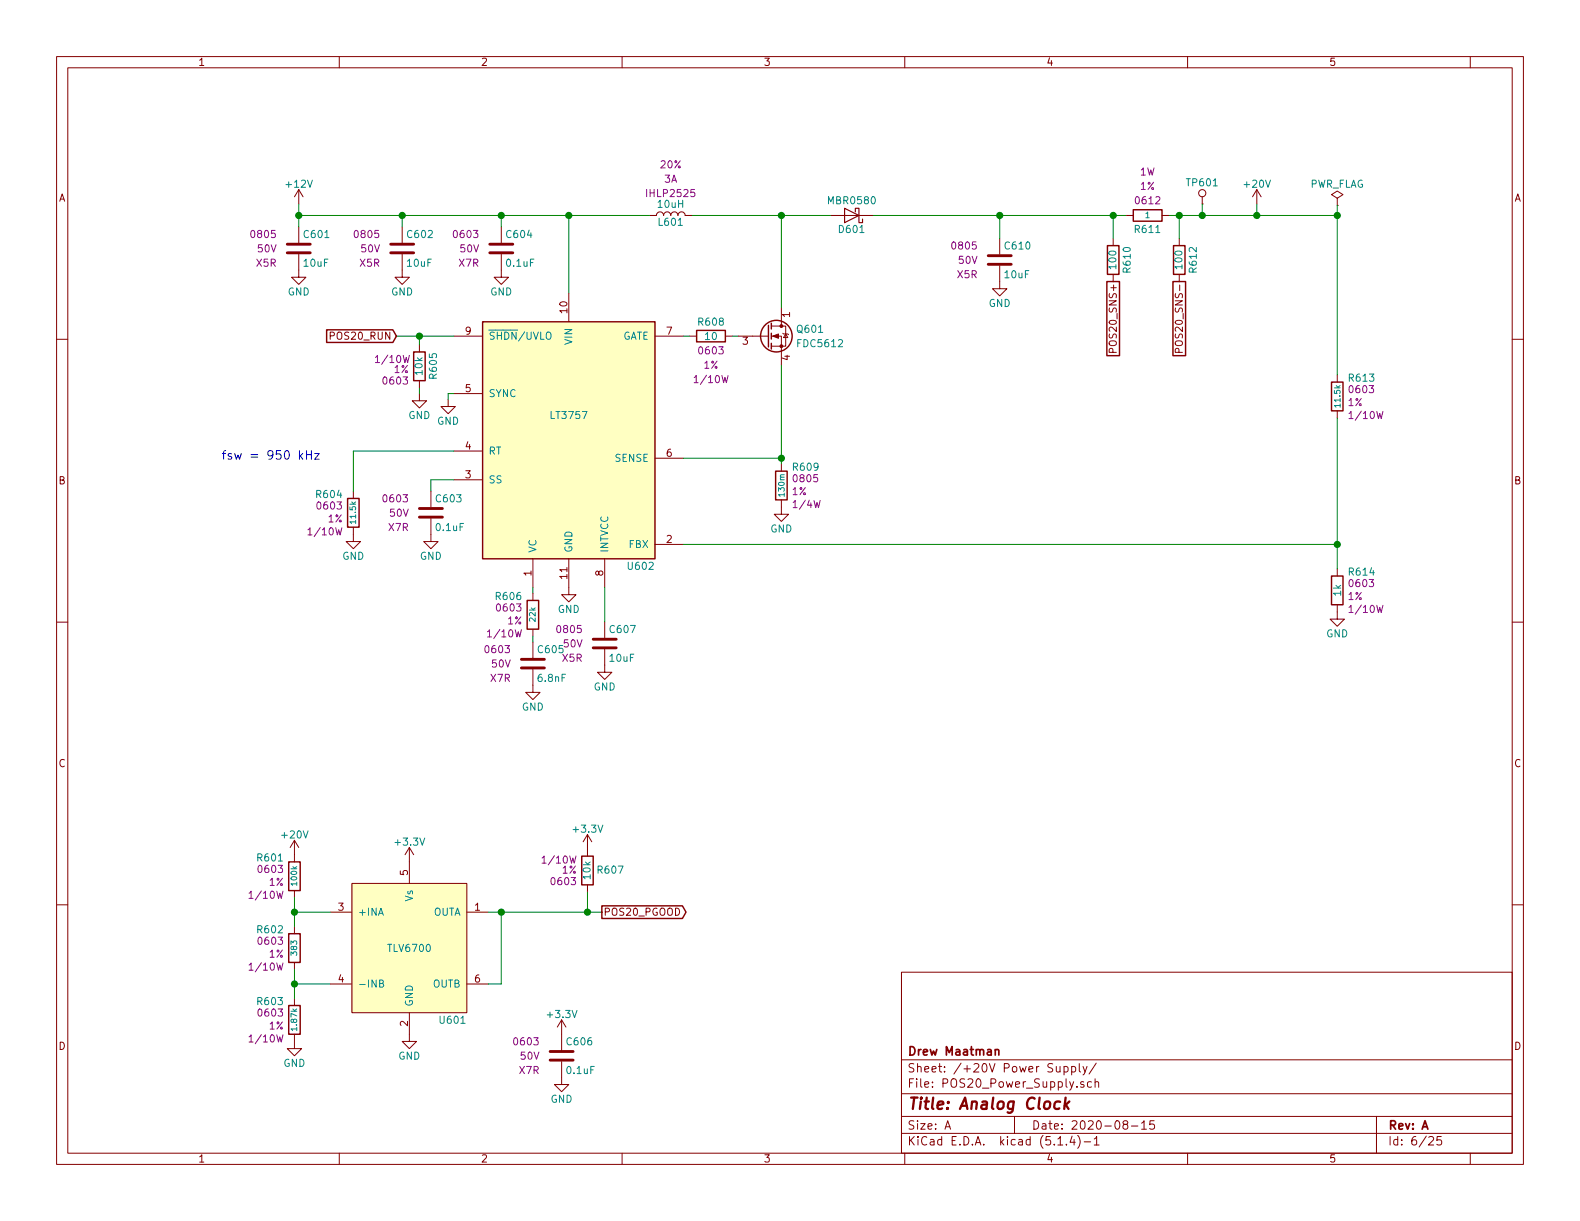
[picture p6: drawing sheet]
<svg xmlns="http://www.w3.org/2000/svg" width="279mm" height="216mm" viewBox="0 0 279 216" stroke-linecap="round" stroke-linejoin="round" font-family="sans-serif">
<g fill="none" stroke="#840000" stroke-width=".18">
<path d="M10 10h259.4v195.9h-259.4zM12 12h255.4v191.9h-255.4zM60 10v2M110 10v2M160 10v2M210 10v2M260 10v2M52.8 33.5v2.6M52.8 33.5l-.7 1.3M52.8 33.5l.8 1.3M114.8 38.1h1.3a.63 .63 0 0 1 .6-.6 .63 .63 0 0 1 .6 .6 .63 .63 0 0 1 .7-.6 .63 .63 0 0 1 .6 .6 .63 .63 0 0 1 .7-.6 .63 .63 0 0 1 .6 .6 .63 .63 0 0 1 .6-.6 .63 .63 0 0 1 .7 .6h1.2M146.8 38.1h7.6"/>
<path d="M199.1 38.1h1.3M205.5 38.1h1.3M212.6 36.1h.1M212.6 34.8v1.3M222.2 33.5l-.7 1.3M222.2 33.5v2.6M222.2 33.5l.8 1.3M236.5 35.1l1-.7-1-.6-1 .6 1 .7v1.2M236.5 36.3h.1M10 60h2M52.8 45v4h1.3l-1.3 1.3-1.2-1.3h1.2M52.8 40.1v2.8"/>
<path d="M71.1 45v4h1.3l-1.3 1.3-1.3-1.3h1.3M71.1 40.1v2.8M80.3 59.4h5M88.6 45v4h1.3l-1.3 1.3-1.2-1.3h1.2M88.6 40.1v2.8M100.6 51.8v5.1M115.8 59.4h5.1M121.9 59.4h1.3M128.3 59.4h1.2M130.6 59.4h5.3M136.4 59.4h1.8v5.1M136.4 57.7h2.5v3.5h-2.5"/>
<path d="M138.2 54.4v3.3M138.4 58.9l.2 .2h.7l.1 .1M138.9 59.1l.4 .6h-.7zM176.8 47v4.1h1.3l-1.3 1.2-1.3-1.2h1.3M176.8 42.2v2.8M196.8 42.2v1.2M196.8 48.5v1.3M208.5 42.2v1.2M208.5 48.5v1.3M267.4 60h2M74.2 69.6v1.3h1.2l-1.2 1.2-1.3-1.2h1.3M74.2 61v1.2"/>
<path d="M74.2 67.3v1.3M79.2 70.6v1.3h1.3l-1.3 1.3-1.2-1.3h1.2M80.3 79.8h5M80.3 69.6h5M196.8 62.3l-.1-.7h-.4l-.2 .2v.5h1.3M208.5 62.3l-.1-.7h-.5l-.1 .2v.5h1.3M236.5 66.3v1.3M236.5 72.6v1.3M62.5 93.2v2.6h1.3l-1.3 1.2-1.3-1.2h1.3M62.5 86.9v1.2M76.2 91.7v4.1h1.3l-1.3 1.2-1.3-1.2h1.3M76.2 86.9v2.8"/>
<path d="M80.3 84.8h5M94.2 98.8v5.1M100.6 98.8v6.4h1.3l-1.3 1.2-1.3-1.2h1.3M106.9 98.8v5.1M115.8 96.3h5.1M115.8 81h5.1M138.2 88.4v2.5h1.2l-1.2 1.3-1.3-1.3h1.3M138.2 82v1.3M10 110h2M94.2 118.4v4h1.3l-1.3 1.3-1.2-1.3h1.2M94.2 104.9v1.3M94.2 111.3v1.2"/>
<path d="M94.2 113.5v2.8M106.9 114.8v4.1h1.3l-1.3 1.2-1.2-1.2h1.2M106.9 110v2.8M236.5 106.9v2.6h1.2l-1.2 1.2-1.3-1.2h1.3M236.5 100.6v1.3M267.4 110h2M10 160h2M52.1 148.6v3.8M52.1 157.5v1.3M52.1 148.6l-.8 1.3M52.1 148.6l.7 1.3M62.2 156.2h20.3v22.9h-20.3z"/>
<path d="M72.4 149.9v6.3M72.4 149.9l-.8 1.2M72.4 149.9l.8 1.2M103.9 147.6v3.8M103.9 156.5v1.2M103.9 147.6l-.8 1.2M103.9 147.6l.7 1.2M267.4 160h2M52.1 163.8v1.3M52.1 170.2v1.3M52.1 176.5v1.3M58.4 161.3h3.8"/>
<path d="M58.4 174h3.8M72.4 179.1v5.1h1.3l-1.3 1.2-1.3-1.2h1.3M82.5 161.3h3.9M82.5 174h3.9M159.4 171.9h108v32h-108zM52.1 182.9v2.5h1.2l-1.2 1.3-1.3-1.3h1.3M99.3 187.7v4.1h1.3l-1.3 1.2-1.3-1.2h1.3M99.3 180.3v5.4M99.3 180.3l-.7 1.3M99.3 180.3l.8 1.3M159.4 197.4h108M159.4 193.4h108"/>
<path d="M159.4 187.4h108M167.1 199.7l.5-1.5 .5 1.5M167.2 199.2h.8M179.4 197.4v3M186.8 188.6v.8a.39 .39 0 0 0 .7 0M187.5 188.6v1M188.2 188.6h.4l.3 .2-.1 .6-.2 .2-.4-.1M188.2 188.6v1.5M189.5 188.6h.4l.3 .2-.1 .6-.2 .2-.4-.1M189.5 188.6v1.5M190.9 188.1v1.3l.2 .2M191.5 188.6l.4 1"/>
<path d="M191.6 191.3h-.3l-.2 .2 .1 .2 .4 .1v.4h-.5M192.2 188.6l-.5 1.3-.2 .2M193 191.3h-.4l-.3 .2 .1 .6 .2 .2 .4-.1M193.6 191.4l.3-.1h.3l.1 1M193.6 190.8v1.5M193.9 188l-1.3 1.9M198.9 198.8l-.3-.3 .1-.2a.48 .48 0 0 1 .6-.1l.1 .3-.1 .3-.6 .1a.48 .48 0 0 0 0 .6l.2 .2 .5-.2v-.4l-.2-.3M200.1 199.1h1.1M201.9 198.6l.4-.4v1.5M201.9 199.7h.8M204.1 198.2h-.7l-.1 .7 .2-.1h.5l.2 .2-.1 .5-.2 .2-.6-.2M243.4 197.4v6.5"/>
<path d="M60 203.9v2M110 203.9v2M159.4 200.4h108M160 203.9v2M187.1 202.5h.8M188.6 202.3v.2M189.6 200.9l-.4 1.1h.9M189.9 201.5v1M190.6 200.8a1.71 1.71 0 0 1 0 2.2M191.7 201.9h1.2M193.5 201.4l.4-.4v1.5M193.5 202.5h.9"/>
<path d="M210 203.9v2M252.7 201.1l.2-.1h.3l.3 .4-.9 1.1h.9M254.9 201h-.7l-.1 .7 .2-.2 .5 .1 .1 .2v.5l-.2 .2-.6-.2M260 203.9v2"/>
<circle cx="212.6" cy="34.2" r=".63"/>
</g>
<path d="M187.5 194.8a.68 .68 0 0 0-1 .3l-.1 .6 .2 .3 .1 .1 .6-.1M188.4 194.1l-.2 2M188.5 195.3l.5 .8M189.1 194.8l-.8 .7" fill="none" stroke="#840000" stroke-width=".41"/>
<path d="M176 185.7l.2-.1h.4v1M176 185.6v1" fill="none" stroke="#840000" stroke-width=".3"/>
<g fill="none" stroke="#840000" stroke-width=".25">
<path d="M200.4 37.1h5.1v2h-5.1zM57.8 58.3h11.7l.6 1.1-.6 1.2h-11.7zM85.3 56.9h30.5v41.9h-30.5zM123.2 58.4h5.1v2.1h-5.1zM135.9 57.5v3.8M136.4 57.2v1M136.4 58.9v1M195.7 49.8h2.3v13.1h-2.3zM195.8 43.4h2.1v5.1h-2.1zM207.4 49.8h2.3v13.1h-2.3zM207.5 43.4h2v5.1h-2zM73.2 62.2h2v5.1h-2z"/>
<path d="M136.4 60.7v1M235.5 67.6h2v5h-2zM61.5 88.1h2v5.1h-2zM137.2 83.3h2v5.1h-2zM93.2 106.2h2v5.1h-2zM235.5 101.9h2v5h-2zM51.1 152.4h2v5.1h-2zM102.9 151.4h2v5.1h-2zM51.1 165.1h2v5.1h-2zM51.1 177.8h2v5.1h-2zM106.4 160.2h14.3l.6 1.1-.6 1.1h-14.3z"/>
<circle cx="137.3" cy="59.4" r="2.79"/>
</g>
<g fill="none" stroke="#840000" stroke-width=".51">
<path d="M50.8 44.7h4.1M50.8 43.2h4.1M69.1 44.7h4.1M69.1 43.2h4.1M86.6 44.7h4.1M86.6 43.2h4.1M174.8 46.7h4M174.8 45.2h4M74.2 91.4h4M74.2 89.9h4M92.2 118.1h4.1M92.2 116.6h4.1"/>
<path d="M104.9 114.6h4.1M104.9 113h4.1M97.3 187.5h4M97.3 185.9h4"/>
</g>
<g fill="#840000" stroke="#840000" stroke-width=".18">
<path d="M136.7 59.4l1-.3v.7z"/>
<circle cx="138.2" cy="61.2" r=".25"/>
<circle cx="138.2" cy="57.7" r=".25"/>
</g>
<g fill="#ffffc2" stroke="#ffffc2" stroke-width=".18">
<path d="M85.3 56.9h30.5v41.9h-30.5z"/>
<path d="M62.2 156.2h20.3v22.9h-20.3z"/>
</g>
<path d="M96.6 58.9l.3-.2a.45 .45 0 0 1 .5 .5v.4l-.1 .3h-.5a1.07 1.07 0 0 1-.2-1zM67.1 173.9l.6-.1 .1-.2-.1-.2-.6-.1v1.2h.5l.2-.1v-.3l-.3-.2" fill="none" stroke="#008484" stroke-width=".18"/>
<path d="M149.4 36.8l2.5 1.3-2.5 1.3zM151.3 37.5v-.7h.6v2.6h.6v-.7" fill="none" stroke="#840000" stroke-width=".2"/>
<g fill="none" stroke="#008400" stroke-width=".18">
<path d="M52.8 38.1h62M52.8 36.1v4M71.1 38.1v2M88.6 38.1v2M100.6 38.1v13.7M122.4 38.1h24.4M138.2 38.1v16.3M154.4 38.1h44.7M176.8 38.1v4.1M196.8 38.1v4.1M206.8 38.1h29.7M208.5 38.1v4.1"/>
<path d="M212.6 36.1v2M222.2 36.1v2M236.5 36.3v30M70.1 59.4h10.2M74.2 59.4v1.6M120.9 59.4h1M129.5 59.4h1.1M74.2 68.6v1M80.3 79.8h-17.8v7.1M80.3 69.6h-1.1v1M138.2 64.5v17.5M236.5 73.9v26.7"/>
<path d="M80.3 84.8h-4.1v2.1M120.9 96.3h115.6M120.9 81h17.3M94.2 103.9v1M94.2 112.5v1M106.9 103.9v6.1M52.1 158.8v5M103.9 157.7v3.6M52.1 161.3h6.3M52.1 174h6.3M52.1 171.5v5M86.4 161.3h20"/>
<path d="M88.6 161.3v12.7h-2.2"/>
</g>
<path d="M54.2 79.7v1.5M55.1 79.7v1.5M53.1 80.6l.4 .6M53.5 80.2l-.5 .6M54.2 80.4h.9M55.7 80.2h.8l-.8 1h.8" fill="none" stroke="#0000c2" stroke-width=".18"/>
<g fill="#008400" stroke="#008400" stroke-width=".25">
<circle cx="52.1" cy="174" r=".51"/>
<circle cx="222.3" cy="38.1" r=".51"/>
<circle cx="236.5" cy="96.3" r=".51"/>
<circle cx="176.8" cy="38.1" r=".51"/>
<circle cx="74.2" cy="59.4" r=".51"/>
<circle cx="212.6" cy="38.1" r=".51"/>
<circle cx="138.2" cy="38.1" r=".51"/>
<circle cx="52.1" cy="161.3" r=".51"/>
<circle cx="52.8" cy="38.1" r=".51"/>
<circle cx="103.9" cy="161.3" r=".51"/>
<circle cx="88.6" cy="161.3" r=".51"/>
<circle cx="138.2" cy="81" r=".51"/>
<circle cx="100.6" cy="38.1" r=".51"/>
<circle cx="236.5" cy="38.1" r=".51"/>
<circle cx="88.6" cy="38.1" r=".51"/>
<circle cx="208.5" cy="38.1" r=".51"/>
<circle cx="196.9" cy="38.1" r=".51"/>
<circle cx="71.1" cy="38.1" r=".51"/>
</g>
<text font-size="2.8" fill="#840000" x="160.4" y="196.2">Title: Analog Clock</text>
<text font-size="2.1" fill="#0000c2" x="39.1" y="81.3">fsw = 950 kHz</text>
<g font-size="2.1" fill="#840000">
<text x="160.4" y="189.6">Sheet: /+20V Power Supply/</text>
<text x="160.4" y="186.6">Drew Maatman</text>
<text x="160.4" y="192.3">File: POS20_Power_Supply.sch</text>
<text x="160.4" y="202.5">KiCad E.D.A. kicad (5.1.4)-1</text>
<text x="160.4" y="199.7">Size: A</text>
<text x="182.4" y="199.7">Date: 2020-08-15</text>
<text x="245.4" y="199.7">Rev: A</text>
<text x="245.4" y="202.5">Id: 6/25</text>
</g>
<g font-size="1.8" fill="#840000">
<text x="35" y="11.6">1</text>
<text x="85" y="11.6">2</text>
<text x="135" y="11.6">3</text>
<text x="185" y="11.6">4</text>
<text x="235" y="11.6">5</text>
<text x="10.4" y="35.6">A</text>
<text x="267.8" y="35.6">A</text>
<text x="82.3" y="59.2">9</text>
<text x="100.3" y="55.3" transform="rotate(-90 100.3 55.3)">10</text>
<text x="117.9" y="59.2">7</text>
<text x="139.7" y="56.1" transform="rotate(-90 139.7 56.1)">1</text>
<text x="58.8" y="60.1">POS20_RUN</text>
<text x="131.3" y="61">3</text>
<text x="139.7" y="63.7" transform="rotate(-90 139.7 63.7)">4</text>
<text x="197.5" y="61.4" transform="rotate(-90 197.5 61.4)">POS20_SNS+</text>
<text x="209.2" y="61" transform="rotate(-90 209.2 61)">POS20_SNS-</text>
<text x="82.3" y="69.3">5</text>
<text x="82.3" y="79.5">4</text>
<text x="117.9" y="80.8">6</text>
<text x="10.4" y="85.6">B</text>
<text x="82.3" y="84.6">3</text>
<text x="267.8" y="85.6">B</text>
<text x="94" y="101.8" transform="rotate(-90 94 101.8)">1</text>
<text x="106.7" y="101.8" transform="rotate(-90 106.7 101.8)">8</text>
<text x="117.9" y="96">2</text>
<text x="100.3" y="102.3" transform="rotate(-90 100.3 102.3)">11</text>
<text x="10.4" y="135.6">C</text>
<text x="267.8" y="135.6">C</text>
<text x="72.1" y="154.8" transform="rotate(-90 72.1 154.8)">5</text>
<text x="59.8" y="161">3</text>
<text x="84" y="161">1</text>
<text x="106.7" y="161.9">POS20_PGOOD</text>
<text x="59.8" y="173.7">4</text>
<text x="84" y="173.7">6</text>
<text x="10.4" y="185.6">D</text>
<text x="72.1" y="181.5" transform="rotate(-90 72.1 181.5)">2</text>
<text x="267.8" y="185.6">D</text>
<text x="35" y="205.5">1</text>
<text x="85" y="205.5">2</text>
<text x="135" y="205.5">3</text>
<text x="185" y="205.5">4</text>
<text x="235" y="205.5">5</text>
</g>
<g font-size="1.8" fill="#840084">
<text x="116.9" y="29.8">20%</text>
<text x="114.6" y="34.8">IHLP2525</text>
<text x="117.5" y="32.3">3A</text>
<text x="201.6" y="31">1W</text>
<text x="201.7" y="33.6">1%</text>
<text x="201" y="36.1">0612</text>
<text x="44.6" y="42.1">0805</text>
<text x="45.4" y="47.2">X5R</text>
<text x="45.6" y="44.6">50V</text>
<text x="62.9" y="42.1">0805</text>
<text x="63.7" y="47.2">X5R</text>
<text x="63.9" y="44.6">50V</text>
<text x="80.4" y="42.1">0603</text>
<text x="81.2" y="47.2">X7R</text>
<text x="81.4" y="44.6">50V</text>
<text x="168.5" y="44.1">0805</text>
<text x="169.6" y="46.7">50V</text>
<text x="169.3" y="49.2">X5R</text>
<text x="66.8" y="64.2">1/10W</text>
<text x="69.7" y="66">1%</text>
<text x="123.8" y="62.7">0603</text>
<text x="124.5" y="65.2">1%</text>
<text x="67.9" y="68">0603</text>
<text x="123.2" y="67.7">1/10W</text>
<text x="238.4" y="71.8">1%</text>
<text x="238.8" y="69.5">0603</text>
<text x="239" y="74.1">1/10W</text>
<text x="67.9" y="88.8">0603</text>
<text x="140.1" y="87.6">1%</text>
<text x="140.5" y="85.3">0805</text>
<text x="140.6" y="89.8">1/4W</text>
<text x="54.9" y="94.7">1/10W</text>
<text x="56.3" y="90.1">0603</text>
<text x="58" y="92.4">1%</text>
<text x="68.8" y="93.9">X7R</text>
<text x="69" y="91.4">50V</text>
<text x="238.4" y="106.1">1%</text>
<text x="238.8" y="103.8">0603</text>
<text x="86.6" y="112.7">1/10W</text>
<text x="88" y="108.1">0603</text>
<text x="89.8" y="110.4">1%</text>
<text x="98.7" y="111.9">0805</text>
<text x="239" y="108.4">1/10W</text>
<text x="86" y="115.5">0603</text>
<text x="87" y="118">50V</text>
<text x="99.5" y="117">X5R</text>
<text x="99.7" y="114.5">50V</text>
<text x="86.8" y="120.6">X7R</text>
<text x="45.8" y="154.4">0603</text>
<text x="96.3" y="152.7">1/10W</text>
<text x="99.4" y="154.5">1%</text>
<text x="44.5" y="158.9">1/10W</text>
<text x="47.6" y="156.6">1%</text>
<text x="97.7" y="156.5">0603</text>
<text x="45.8" y="167.1">0603</text>
<text x="44.5" y="171.6">1/10W</text>
<text x="47.6" y="169.3">1%</text>
<text x="45.8" y="179.8">0603</text>
<text x="44.5" y="184.3">1/10W</text>
<text x="47.6" y="182">1%</text>
<text x="91.1" y="184.8">0603</text>
<text x="91.9" y="189.9">X7R</text>
<text x="92.1" y="187.4">50V</text>
</g>
<g font-size="1.8" fill="#008484">
<text x="50.7" y="33.2">+12V</text>
<text x="210" y="32.9">TP601</text>
<text x="220.2" y="33.2">+20V</text>
<text x="231.5" y="33.2">PWR_FLAG</text>
<text x="116.4" y="36.8">10uH</text>
<text x="116.6" y="39.9">L601</text>
<text x="146.7" y="36.1">MBR0580</text>
<text x="148.5" y="41.2">D601</text>
<text x="200.8" y="41.2">R611</text>
<text x="53.8" y="47.2">10uF</text>
<text x="53.9" y="42.1">C601</text>
<text x="72.1" y="47.2">10uF</text>
<text x="72.2" y="42.1">C602</text>
<text x="89.7" y="47.2">0.1uF</text>
<text x="89.7" y="42.1">C604</text>
<text x="177.8" y="44.1">C610</text>
<text x="197.4" y="47.4" transform="rotate(-90 197.4 47.4)">100</text>
<text x="209.1" y="47.4" transform="rotate(-90 209.1 47.4)">100</text>
<text x="50.9" y="52.2">GND</text>
<text x="69.2" y="52.2">GND</text>
<text x="86.7" y="52.2">GND</text>
<text x="177.7" y="49.2">10uF</text>
<text x="199.9" y="48.1" transform="rotate(-90 199.9 48.1)">R610</text>
<text x="211.6" y="48.1" transform="rotate(-90 211.6 48.1)">R612</text>
<text x="123.6" y="57.6">R608</text>
<text x="141.1" y="58.9">Q601</text>
<text x="174.8" y="54.3">GND</text>
<text x="86.4" y="60.1">SHDN/UVLO</text>
<text x="101.2" y="60.9" transform="rotate(-90 101.2 60.9)">VIN</text>
<text x="109.9" y="60.1">GATE</text>
<text x="124.8" y="60.1">10</text>
<text x="141.2" y="61.4">FDC5612</text>
<text x="74.7" y="66.2" transform="rotate(-90 74.7 66.2)">10k</text>
<text x="77.3" y="66.9" transform="rotate(-90 77.3 66.9)">R605</text>
<text x="86.4" y="70.2">SYNC</text>
<text x="238.7" y="67.5">R613</text>
<text x="72.2" y="74.1">GND</text>
<text x="77.3" y="75.1">GND</text>
<text x="97.5" y="74.1">LT3757</text>
<text x="86.4" y="80.4">RT</text>
<text x="108.8" y="81.7">SENSE</text>
<text x="140.4" y="83.2">R609</text>
<text x="56.1" y="88.1">R604</text>
<text x="77.2" y="88.8">C603</text>
<text x="86.4" y="85.5">SS</text>
<text x="77.2" y="93.9">0.1uF</text>
<text x="136.2" y="94.2">GND</text>
<text x="60.5" y="99">GND</text>
<text x="74.2" y="99">GND</text>
<text x="94.9" y="97.8" transform="rotate(-90 94.9 97.8)">VC</text>
<text x="101.2" y="97.8" transform="rotate(-90 101.2 97.8)">GND</text>
<text x="107.6" y="97.8" transform="rotate(-90 107.6 97.8)">INTVCC</text>
<text x="111.2" y="100.8">U602</text>
<text x="111.3" y="96.9">FBX</text>
<text x="238.7" y="101.8">R614</text>
<text x="87.8" y="106.1">R606</text>
<text x="237.2" y="105.4" transform="rotate(-90 237.2 105.4)">1k</text>
<text x="98.6" y="108.4">GND</text>
<text x="108" y="111.9">C607</text>
<text x="234.5" y="112.7">GND</text>
<text x="95.3" y="115.5">C605</text>
<text x="107.9" y="117">10uF</text>
<text x="92.3" y="125.7">GND</text>
<text x="95.2" y="120.6">6.8nF</text>
<text x="105" y="122.1">GND</text>
<text x="50" y="148.3">+20V</text>
<text x="70.1" y="149.5">+3.3V</text>
<text x="101.5" y="147.2">+3.3V</text>
<text x="45.6" y="152.3">R601</text>
<text x="104.4" y="155.4" transform="rotate(-90 104.4 155.4)">10k</text>
<text x="105.8" y="154.5">R607</text>
<text x="63.2" y="161.9">+INA</text>
<text x="73" y="159.4" transform="rotate(-90 73 159.4)">Vs</text>
<text x="76.5" y="161.9">OUTA</text>
<text x="45.6" y="165">R602</text>
<text x="68.8" y="168.3">TLV6700</text>
<text x="45.6" y="177.7">R603</text>
<text x="63.2" y="174.6">-INB</text>
<text x="73" y="178.1" transform="rotate(-90 73 178.1)">GND</text>
<text x="76.5" y="174.6">OUTB</text>
<text x="77.9" y="181">U601</text>
<text x="97" y="180">+3.3V</text>
<text x="100.4" y="184.8">C606</text>
<text x="50.1" y="188.6">GND</text>
<text x="70.4" y="187.4">GND</text>
<text x="100.3" y="189.9">0.1uF</text>
<text x="97.4" y="195">GND</text>
</g>
<g font-size="1.4" fill="#008484">
<text x="202.6" y="38.6">1</text>
<text x="237" y="71.9" transform="rotate(-90 237 71.9)">11.5k</text>
<text x="138.7" y="87.7" transform="rotate(-90 138.7 87.7)">130m</text>
<text x="62.9" y="92.4" transform="rotate(-90 62.9 92.4)">11.5k</text>
<text x="94.7" y="109.9" transform="rotate(-90 94.7 109.9)">22k</text>
<text x="52.5" y="156.5" transform="rotate(-90 52.5 156.5)">100k</text>
<text x="52.5" y="168.8" transform="rotate(-90 52.5 168.8)">383</text>
<text x="52.5" y="182.1" transform="rotate(-90 52.5 182.1)">1.87k</text>
</g>
</svg>
